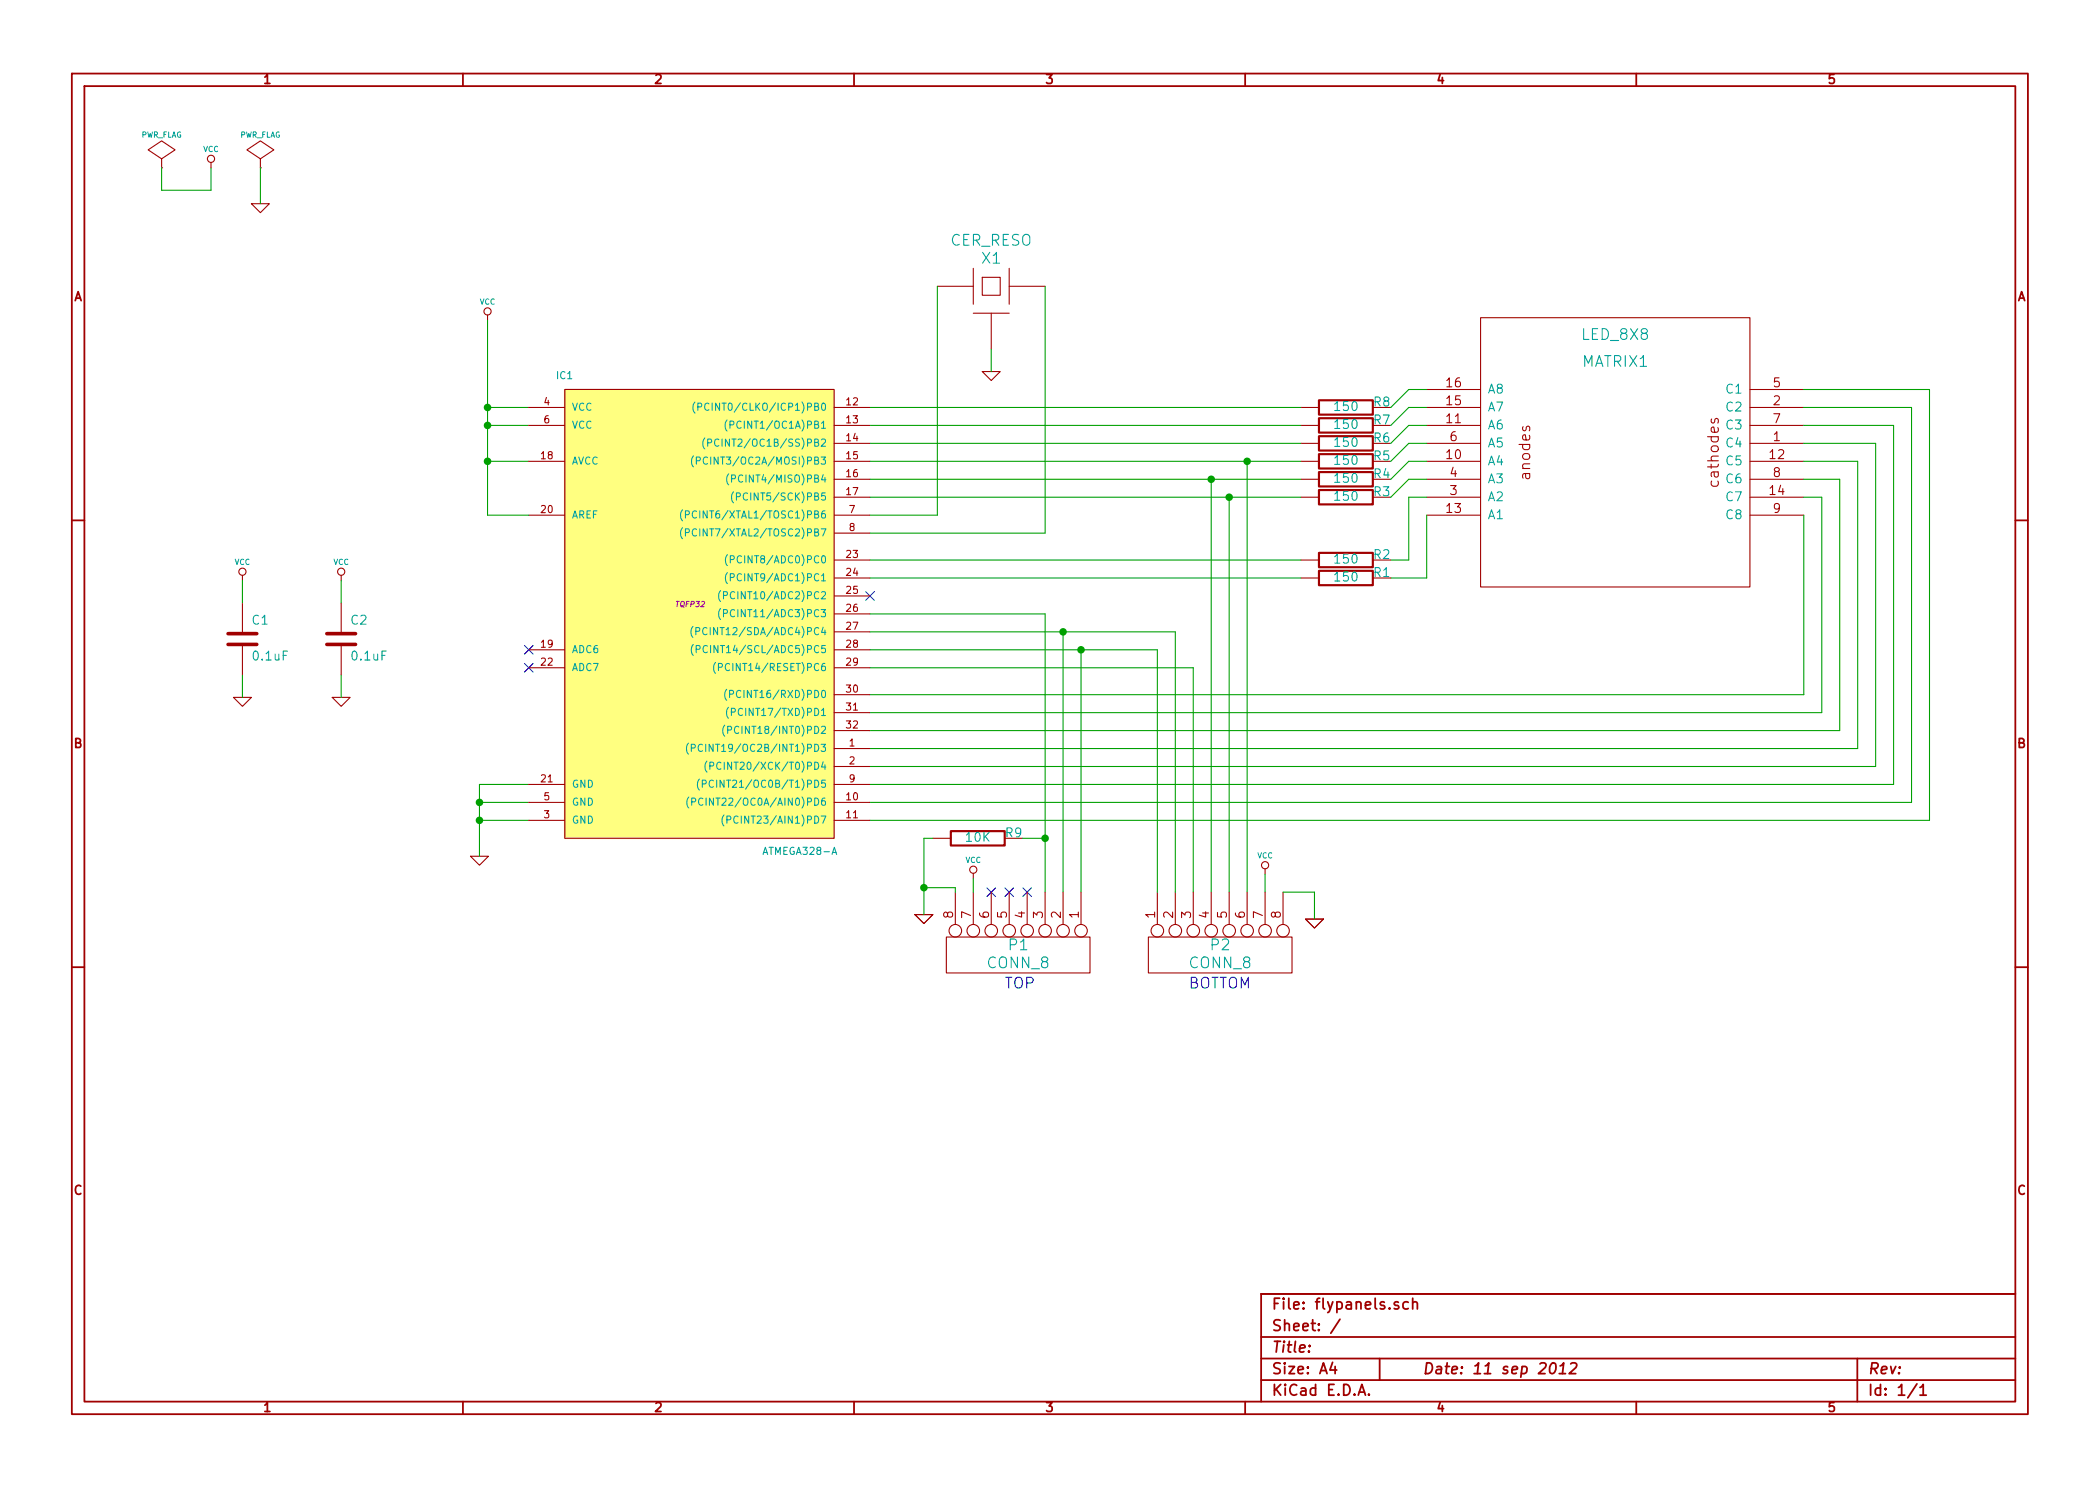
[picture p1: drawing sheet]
<svg xmlns="http://www.w3.org/2000/svg" width="297mm" height="210mm" viewBox="0 0 297 210" stroke-linecap="round" stroke-linejoin="round" font-family="sans-serif">
<g fill="none" stroke="#a00000" stroke-width=".25">
<path d="M10.2 10.4h276.6v189.7h-276.6zM11.9 12.2h273.2v186.1h-273.2zM65.5 10.4v1.8M120.8 10.4v1.8M176.1 10.4v1.8M231.4 10.4v1.8M10.2 73.6h1.7M285.1 73.6h1.7M10.2 136.8h1.7M285.1 136.8h1.7M65.5 198.3v1.8M120.8 198.3v1.8"/>
<path d="M176.1 198.3v1.8M178.4 189.2h106.7M178.4 195.3h106.7M178.4 192.2h106.7M185.2 190.4h.1l-.1 .1v-.1v.1M188.5 192.8l-.4 1h1M188.8 193.3v1.1M189.5 186.7l-1.3 1.9M192.1 197.4l.5-1.5 .5 1.5M192.3 197h.7M193.6 197.3h.1l-.1 .1-.1-.1h.1v.1M195.1 192.2v3.1"/>
<path d="M197.8 184.3l-.4-.1-.2 .2 .1 .2 .5 .2 .1 .1-.1 .2-.1 .1-.5-.1M199.2 184.3a.48 .48 0 0 0-.7 0v.6a.48 .48 0 0 0 .7 .2M199.8 184.3a.38 .38 0 0 1 .7 .1v.8M199.8 183.7v1.5M219.4 193a.35 .35 0 0 1 .4-.2 .35 .35 0 0 1 .3 .3 .87 .87 0 0 1-.6 1.3l-.2-.1a1.14 1.14 0 0 1 .1-1.3zM220.5 194.4h.9M220.7 193.3l.5-.5-.2 1.6M222.2 193l.2-.2h.4a.32 .32 0 0 1 .2 .5l-.1 .2-1 .9h1M231.4 198.3v1.8M262.7 192.2v6.1M271.1 195.8l-1.3 2M271.6 196.3l.4-.4v1.5"/>
<path d="M271.6 197.4h.9M285.1 183.1h-106.7v15.2"/>
</g>
<g fill="none" stroke="#a00000" stroke-width=".15">
<path d="M22.9 23.7h.1M22.9 22.5l1.9-1.3-1.9-1.3-1.9 1.3 1.9 1.3v1.2M29.8 23v.7M35.6 28.8h2.5l-1.3 1.3zM36.8 23.7h.1M36.8 22.5l1.9-1.3-1.9-1.3-1.9 1.3 1.9 1.3v1.2M137.7 38v5M138.9 39.2h2.6v2.6h-2.6zM142.7 38v5M69 44.6v.7M74.8 57.7h5.1M79.9 55.1h38.1v63.5h-38.1z"/>
<path d="M118 57.7h5.1M132.6 40.5h5.1M137.7 44.3h5M138.9 52.6h2.6l-1.3 1.2zM140.2 44.3v5.1M142.7 40.5h5.1M184 57.7h2.6M201.8 57.7h7.6M201.8 55.1h7.6M209.4 45h38.1v38.1h-38.1zM242.1 59.3l-.1 .3 .3 .3 .2-.1 .1-.5 .2-.1 .2 .1 .1 .1-.1 .5M247.5 57.7h7.6"/>
<path d="M247.5 55.1h7.6M74.8 65.3h5.1M74.8 60.2h5.1M74.8 72.9h5.1M118 79.2h5.1M118 70.4h5.1M118 67.8h5.1M118 62.7h5.1M118 65.3h5.1M118 60.2h5.1M118 72.9h5.1M118 75.4h5.1"/>
<path d="M184 79.2h2.6M184 70.4h2.6M184 67.8h2.6M184 62.7h2.6M184 65.3h2.6M184 60.2h2.6M201.8 70.4h7.6M201.8 67.8h7.6M201.8 62.7h7.6M201.8 65.3h7.6M201.8 60.2h7.6M201.8 72.9h7.6"/>
<path d="M247.5 70.4h7.6M247.5 67.8h7.6M247.5 62.7h7.6M247.5 65.3h7.6M247.5 60.2h7.6M247.5 72.9h7.6M33 98.7h2.6l-1.3 1.2zM34.3 81.4v.8M34.3 85.3v4.4M34.3 91.2v4.3M47 98.7h2.5l-1.2 1.2zM48.3 81.4v.8"/>
<path d="M48.3 85.3v4.4M48.3 91.2v4.3M74.8 94.5h5.1M74.8 91.9h5.1M118 81.8h5.1M118 98.3h5.1M118 94.5h5.1M118 84.3h5.1M118 86.9h5.1M118 89.4h5.1M118 91.9h5.1M184 81.8h2.6"/>
<path d="M74.8 116.1h5.1M74.8 113.5h5.1M74.8 111h5.1M118 105.9h5.1M118 108.5h5.1M118 116.1h5.1M118 113.5h5.1M118 111h5.1M118 100.8h5.1M118 103.4h5.1M132 118.6h2.5M66.5 121.2h2.6l-1.3 1.2z"/>
<path d="M129.4 129.4h2.6l-1.3 1.3zM133.9 132.6h20.3v5.1h-20.3zM135.1 126.2v4.6M137.7 123.6v.7M137.7 126.2v4.6M140.2 126.2v4.6M142.7 126.2v4.6M145.3 126.2v4.6M147.8 126.2v4.6M150.4 126.2v4.6M152.9 126.2v4.6M162.4 132.6h20.4v5.1h-20.4z"/>
<path d="M163.7 126.2v4.6M166.2 126.2v4.6M168.8 126.2v4.6M171.3 126.2v4.6M173.9 126.2v4.6M176.4 126.2v4.6M178.9 122.9v.8M178.9 126.2v4.6M181.5 126.2v4.6M184.7 130h2.5l-1.3 1.3z"/>
<circle cx="29.8" cy="22.5" r=".51"/>
<circle cx="69" cy="44.1" r=".51"/>
<circle cx="34.3" cy="80.9" r=".51"/>
<circle cx="48.3" cy="80.9" r=".51"/>
<circle cx="135.1" cy="131.7" r=".89"/>
<circle cx="137.7" cy="131.7" r=".89"/>
<circle cx="137.7" cy="123.1" r=".51"/>
<circle cx="140.2" cy="131.7" r=".89"/>
<circle cx="142.7" cy="131.7" r=".89"/>
<circle cx="145.3" cy="131.7" r=".89"/>
<circle cx="147.8" cy="131.7" r=".89"/>
<circle cx="150.4" cy="131.7" r=".89"/>
<circle cx="152.9" cy="131.7" r=".89"/>
<circle cx="163.7" cy="131.7" r=".89"/>
<circle cx="166.2" cy="131.7" r=".89"/>
<circle cx="168.8" cy="131.7" r=".89"/>
<circle cx="171.3" cy="131.7" r=".89"/>
<circle cx="173.9" cy="131.7" r=".89"/>
<circle cx="176.4" cy="131.7" r=".89"/>
<circle cx="178.9" cy="131.7" r=".89"/>
<circle cx="178.9" cy="122.4" r=".51"/>
<circle cx="181.5" cy="131.7" r=".89"/>
</g>
<path d="M32.3 91.2h4M32.3 89.7h4M46.2 91.2h4.1M46.2 89.7h4.1" fill="none" stroke="#a00000" stroke-width=".51"/>
<path d="M186.6 56.6h7.6v2.1h-7.6zM186.6 59.2h7.6v2h-7.6zM186.6 78.2h7.6v2.1h-7.6zM186.6 69.3h7.6v2.1h-7.6zM186.6 66.8h7.6v2h-7.6zM186.6 61.7h7.6v2h-7.6zM186.6 64.3h7.6v2h-7.6zM186.6 80.8h7.6v2h-7.6zM134.5 117.6h7.6v2h-7.6z" fill="none" stroke="#a00000" stroke-width=".3"/>
<path d="M74.2 91.3l1.2 1.3M74.2 93.9l1.2 1.2M75.4 91.3l-1.2 1.3M75.4 93.9l-1.2 1.2M122.5 83.7l1.2 1.2M123.7 83.7l-1.2 1.2M139.6 125.6l1.2 1.2M140.8 125.6l-1.2 1.2M142.1 125.6l1.3 1.2M143.4 125.6l-1.3 1.2M144.7 125.6l1.2 1.2M145.9 125.6l-1.2 1.2" fill="none" stroke="#0000c0" stroke-width=".15"/>
<g fill="none" stroke="#00a000" stroke-width=".15">
<path d="M22.9 23.7v3.2h6.9v-3.2M36.8 23.7v5.1M69 45.3v27.6h5.8M69 57.7h5.8M123.1 57.7h60.9M132.6 40.5v32.4h-9.5M140.2 49.4v3.2M147.8 40.5v34.9h-24.7M201.8 55.1h-2.5l-2.6 2.6M201.8 57.7h-2.5l-2.6 2.5M255.1 55.1h17.8v61h-149.8M255.1 57.7h15.3v55.8h-147.3"/>
<path d="M69 60.2h5.8M69 65.3h5.8M123.1 60.2h60.9M123.1 65.3h60.9M123.1 67.8h60.9M123.1 70.4h60.9M123.1 79.2h60.9M123.1 62.7h60.9M171.3 67.8v58.4M173.9 70.4v55.8M176.4 65.3v60.9M201.8 60.2h-2.5l-2.6 2.5"/>
<path d="M201.8 62.7h-2.5l-2.6 2.6M201.8 65.3h-2.5l-2.6 2.5M201.8 67.8h-2.5l-2.6 2.6M201.8 70.4h-2.5v8.8h-2.6M201.8 72.9v8.9h-5.1M255.1 60.2h12.7v50.8h-144.7M255.1 65.3h7.7v40.6h-139.7M255.1 67.8h5.1v35.6h-137.1M255.1 62.7h10.2v45.8h-142.2M255.1 72.9v25.4h-132M255.1 70.4h2.6v30.4h-134.6M34.3 82.2v3.1"/>
<path d="M34.3 95.5v3.2M48.3 82.2v3.1M48.3 95.5v3.2M123.1 89.4h43.1v36.8M123.1 86.9h24.7v39.3M123.1 81.8h60.9M123.1 91.9h40.6v34.3M123.1 94.5h45.7v31.7M150.4 89.4v36.8M152.9 91.9v34.3M67.8 113.5h7M67.8 116.1h7"/>
<path d="M74.8 111h-7v10.2M132 118.6h-1.3v10.8M144.7 118.6h3.1M130.7 125.6h4.4v.6M137.7 124.3v1.9M178.9 123.7v2.5M181.5 126.2h4.4v3.8"/>
</g>
<g fill="#00a000" stroke="#00a000" stroke-width=".25">
<circle cx="173.9" cy="70.4" r=".41"/>
<circle cx="147.8" cy="118.6" r=".41"/>
<circle cx="150.4" cy="89.4" r=".41"/>
<circle cx="152.9" cy="91.9" r=".41"/>
<circle cx="130.7" cy="125.6" r=".41"/>
<circle cx="171.3" cy="67.8" r=".41"/>
<circle cx="176.4" cy="65.3" r=".41"/>
<circle cx="69" cy="57.7" r=".41"/>
<circle cx="69" cy="60.2" r=".41"/>
<circle cx="69" cy="65.3" r=".41"/>
<circle cx="67.8" cy="113.5" r=".41"/>
<circle cx="67.8" cy="116.1" r=".41"/>
</g>
<path d="M79.9 55.1h38.1v63.5h-38.1z" fill="#ffff80" stroke="#ffff80" stroke-width=".25"/>
<g fill="none" stroke="#00a0a0" stroke-width=".15">
<path d="M98.3 56.9a1.2 1.2 0 0 0 0 1.5M98.7 57.6l.5-.1 .1-.1-.1-.3-.5-.1v1.1M100.3 57.1a.4 .4 0 0 0-.5 0 .4 .4 0 0 0-.1 .5 .37 .37 0 0 0 .2 .4 .37 .37 0 0 0 .4 0M102.8 59.4a1.2 1.2 0 0 0 0 1.6M96.5 72.1a1.2 1.2 0 0 0 0 1.6M96.5 74.7a1.2 1.2 0 0 0 0 1.5M97 72.8h.4l.1-.2-.1-.3h-.4v1M97 75.4l.4-.1 .1-.1-.1-.3-.4-.1v1M98.1 64.5a1.2 1.2 0 0 0 0 1.6M98.5 65.2l.5-.1 .1-.1-.1-.3h-.5v1M99.7 62a1.2 1.2 0 0 0 0 1.5M100.1 64.8a.4 .4 0 0 0-.5 0 .4 .4 0 0 0-.1 .4 .37 .37 0 0 0 .2 .4 .37 .37 0 0 0 .4 0"/>
<path d="M100.1 62.7l.5-.1 .1-.1-.1-.3-.5-.1v1M101.7 62.2a.4 .4 0 0 0-.5 0 .4 .4 0 0 0-.1 .5 .37 .37 0 0 0 .2 .4 .37 .37 0 0 0 .4-.1M102.9 78.5a1.2 1.2 0 0 0 0 1.5M103.1 67.1a1.2 1.2 0 0 0 0 1.5M103.3 60.1h.4l.1-.2-.1-.3h-.4v1M103.3 79.2l.5-.1 .1-.1-.1-.3-.5-.1v1M103.5 67.7h.5v-.1v-.3l-.5-.1v1M103.8 69.6a1.2 1.2 0 0 0 0 1.5M104.2 70.3l.4-.1 .1-.1-.1-.3-.4-.1v1.1M98 88.6a1.2 1.2 0 0 0 0 1.6M98.1 91.2a1.2 1.2 0 0 0 0 1.5M98.4 89.3h.5l.1-.2-.1-.3h-.5v1"/>
<path d="M98.5 91.9l.5-.1v-.1v-.3l-.5-.1v1M100 88.9a.4 .4 0 0 0-.5 0 .4 .4 0 0 0-.1 .5 .37 .37 0 0 0 .2 .4 .37 .37 0 0 0 .4-.1M100.1 91.4a.4 .4 0 0 0-.6 0 .4 .4 0 0 0-.1 .5 .37 .37 0 0 0 .2 .4 .37 .37 0 0 0 .5-.1M101.2 93.7a1.2 1.2 0 0 0 0 1.6M101.6 94.4h.5l.1-.2-.1-.3h-.5v1M101.9 83.6a1.2 1.2 0 0 0 0 1.5M101.9 86.1a1.2 1.2 0 0 0 0 1.5M102.3 84.2h.5l.1-.1-.1-.3-.5-.1v1M102.3 86.8l.5-.1 .1-.1-.1-.3h-.5v1M102.8 97.5a1.2 1.2 0 0 0 0 1.6M102.9 81a1.2 1.2 0 0 0 0 1.6M103.2 98.2h.5l.1-.2-.1-.3h-.5v1"/>
<path d="M103.3 81.7h.5l.1-.2-.1-.3h-.5v1M97.4 105.2a1.2 1.2 0 0 0 0 1.5M97.4 112.8a1.2 1.2 0 0 0 0 1.5M97.8 105.8h.5v-.1v-.3l-.5-.1v1M97.8 113.5l.5-.1 .1-.1-.1-.3-.5-.1v1M98.9 110.2a1.2 1.2 0 0 0 0 1.6M99.3 110.9h.5l.1-.2-.1-.3h-.5v1M99.4 105.4a.4 .4 0 0 0-.5 0 .4 .4 0 0 0-.1 .5 .37 .37 0 0 0 .1 .4 .37 .37 0 0 0 .5-.1M99.4 113a.4 .4 0 0 0-.5 0 .4 .4 0 0 0-.1 .5 .37 .37 0 0 0 .2 .4 .37 .37 0 0 0 .4-.1M100 107.7a1.2 1.2 0 0 0 0 1.5M100.4 108.4l.5-.1 .1-.1-.1-.3-.5-.1v1.1M100.9 110.5a.4 .4 0 0 0-.5 0 .4 .4 0 0 0-.1 .5 .37 .37 0 0 0 .2 .4 .37 .37 0 0 0 .4-.1"/>
<path d="M102 107.9a.4 .4 0 0 0-.5 0 .4 .4 0 0 0-.1 .5 .37 .37 0 0 0 .2 .4 .37 .37 0 0 0 .4 0M102.4 115.3a1.2 1.2 0 0 0 0 1.6M102.5 102.6a1.2 1.2 0 0 0 0 1.6M102.8 116l.5-.1 .1-.1-.1-.3h-.5v1M102.9 103.3l.5-.1 .1-.1-.1-.3h-.5v1M103 100.1a1.2 1.2 0 0 0 0 1.5M103.5 100.8l.4-.1 .1-.1-.1-.3-.4-.1v1"/>
</g>
<g font-size="2.1" fill="#00a0a0">
<text x="134.4" y="34.8">CER_RESO</text>
<text x="138.9" y="37.4">X1</text>
<text x="223.8" y="52">MATRIX1</text>
<text x="223.9" y="48.2">LED_8X8</text>
<text x="139.7" y="137.1">CONN_8</text>
<text x="142.7" y="134.5">P1</text>
<text x="168.3" y="137.1">CONN_8</text>
<text x="171.3" y="134.5">P2</text>
</g>
<g font-size="2.1" fill="#a00000">
<text x="216.5" y="67.7" transform="rotate(-90 216.5 67.7)">anodes</text>
<text x="243.2" y="68.7" transform="rotate(-90 243.2 68.7)">cathodes</text>
<text x="179.9" y="185.4">File: flypanels.sch</text>
<text x="179.9" y="191.5">Title:</text>
<text x="179.9" y="188.4">Sheet: /</text>
<text x="179.9" y="197.6">KiCad E.D.A.</text>
<text x="179.9" y="194.5">Size: A4</text>
<text x="201.2" y="194.5">Date: 11 sep 2012</text>
<text x="264.2" y="194.5">Rev:</text>
<text x="264.2" y="197.6">Id: 1/1</text>
</g>
<g font-size="2.1" fill="#00f">
<text x="142.1" y="139.9">TOP</text>
<text x="168.1" y="139.9">BOTTOM</text>
</g>
<g font-size="1.8" fill="#a00000">
<text x="37.3" y="11.9">1</text>
<text x="92.7" y="11.9">2</text>
<text x="148" y="11.9">3</text>
<text x="203.3" y="11.9">4</text>
<text x="258.6" y="11.9">5</text>
<text x="10.4" y="42.7">A</text>
<text x="285.3" y="42.7">A</text>
<text x="204.6" y="59.9">11</text>
<text x="204.6" y="57.4">15</text>
<text x="204.6" y="54.9">16</text>
<text x="250.9" y="57.4">2</text>
<text x="250.9" y="54.9">5</text>
<text x="250.9" y="59.9">7</text>
<text x="204.6" y="65">10</text>
<text x="205.1" y="62.5">6</text>
<text x="250.4" y="65">12</text>
<text x="250.9" y="62.5">1</text>
<text x="205.1" y="70.1">3</text>
<text x="205.1" y="67.6">4</text>
<text x="250.4" y="70.1">14</text>
<text x="250.9" y="67.6">8</text>
<text x="204.6" y="72.6">13</text>
<text x="250.9" y="72.6">9</text>
<text x="10.4" y="105.9">B</text>
<text x="285.3" y="105.9">B</text>
<text x="134.9" y="129.9" transform="rotate(-90 134.9 129.9)">8</text>
<text x="137.4" y="129.9" transform="rotate(-90 137.4 129.9)">7</text>
<text x="140" y="129.9" transform="rotate(-90 140 129.9)">6</text>
<text x="142.5" y="129.9" transform="rotate(-90 142.5 129.9)">5</text>
<text x="145" y="129.9" transform="rotate(-90 145 129.9)">4</text>
<text x="147.6" y="129.9" transform="rotate(-90 147.6 129.9)">3</text>
<text x="150.1" y="129.9" transform="rotate(-90 150.1 129.9)">2</text>
<text x="152.7" y="129.9" transform="rotate(-90 152.7 129.9)">1</text>
<text x="163.4" y="129.9" transform="rotate(-90 163.4 129.9)">1</text>
<text x="166" y="129.9" transform="rotate(-90 166 129.9)">2</text>
<text x="168.5" y="129.9" transform="rotate(-90 168.5 129.9)">3</text>
<text x="171.1" y="129.9" transform="rotate(-90 171.1 129.9)">4</text>
<text x="173.6" y="129.9" transform="rotate(-90 173.6 129.9)">5</text>
<text x="176.1" y="129.9" transform="rotate(-90 176.1 129.9)">6</text>
<text x="178.7" y="129.9" transform="rotate(-90 178.7 129.9)">7</text>
<text x="181.2" y="129.9" transform="rotate(-90 181.2 129.9)">8</text>
<text x="10.4" y="169.1">C</text>
<text x="285.3" y="169.1">C</text>
<text x="37.3" y="199.8">1</text>
<text x="92.7" y="199.8">2</text>
<text x="148" y="199.8">3</text>
<text x="203.3" y="199.8">4</text>
<text x="258.6" y="199.8">5</text>
</g>
<g font-size="1.8" fill="#00a0a0">
<text x="188.9" y="58.2">150</text>
<text x="194.3" y="57.6">R8</text>
<text x="210.4" y="58.3">A7</text>
<text x="210.4" y="55.7">A8</text>
<text x="244.2" y="58.3">C2</text>
<text x="244.2" y="55.7">C1</text>
<text x="188.9" y="63.3">150</text>
<text x="188.9" y="65.8">150</text>
<text x="188.9" y="60.8">150</text>
<text x="194.3" y="62.7">R6</text>
<text x="194.3" y="65.2">R5</text>
<text x="194.3" y="60.1">R7</text>
<text x="210.4" y="63.4">A5</text>
<text x="210.4" y="65.9">A4</text>
<text x="210.4" y="60.8">A6</text>
<text x="244.2" y="63.4">C4</text>
<text x="244.2" y="60.8">C3</text>
<text x="244.2" y="65.9">C5</text>
<text x="188.9" y="70.9">150</text>
<text x="188.9" y="68.4">150</text>
<text x="194.3" y="70.3">R3</text>
<text x="194.3" y="67.7">R4</text>
<text x="210.4" y="71">A2</text>
<text x="210.4" y="68.4">A3</text>
<text x="244.2" y="68.4">C6</text>
<text x="244.2" y="71">C7</text>
<text x="210.4" y="73.5">A1</text>
<text x="244.2" y="73.5">C8</text>
<text x="188.9" y="79.8">150</text>
<text x="188.9" y="82.3">150</text>
<text x="194.3" y="79.2">R2</text>
<text x="194.3" y="81.7">R1</text>
<text x="35.7" y="88.4">C1</text>
<text x="49.7" y="88.4">C2</text>
<text x="35.9" y="93.5">0.1uF</text>
<text x="49.9" y="93.5">0.1uF</text>
<text x="136.7" y="119.2">10K</text>
<text x="142.3" y="118.5">R9</text>
</g>
<g font-size="1.4" fill="#00a0a0">
<text x="78.7" y="53.7">IC1</text>
<text x="80.9" y="58.2">VCC</text>
<text x="100.3" y="58.2">(PCINT0/CLKO/ICP1)PB0</text>
<text x="80.9" y="60.7">VCC</text>
<text x="80.9" y="65.8">AVCC</text>
<text x="99.9" y="65.8">(PCINT3/OC2A/MOSI)PB3</text>
<text x="101.6" y="63.2">(PCINT2/OC1B/SS)PB2</text>
<text x="103.9" y="60.7">(PCINT1/OC1A)PB1</text>
<text x="104.2" y="68.3">(PCINT4/MISO)PB4</text>
<text x="104.9" y="70.9">(PCINT5/SCK)PB5</text>
<text x="80.9" y="73.4">AREF</text>
<text x="98.2" y="73.4">(PCINT6/XTAL1/TOSC1)PB6</text>
<text x="98.2" y="75.9">(PCINT7/XTAL2/TOSC2)PB7</text>
<text x="104" y="79.8">(PCINT8/ADC0)PC0</text>
<text x="104" y="82.3">(PCINT9/ADC1)PC1</text>
<text x="99.8" y="89.9">(PCINT12/SDA/ADC4)PC4</text>
<text x="103.2" y="84.8">(PCINT10/ADC2)PC2</text>
<text x="103.2" y="87.4">(PCINT11/ADC3)PC3</text>
<text x="80.9" y="95">ADC7</text>
<text x="80.9" y="92.5">ADC6</text>
<text x="100" y="92.5">(PCINT14/SCL/ADC5)PC5</text>
<text x="102.3" y="95">(PCINT14/RESET)PC6</text>
<text x="104.1" y="98.8">(PCINT16/RXD)PD0</text>
<text x="104.2" y="101.3">(PCINT17/TXD)PD1</text>
<text x="99.7" y="106.4">(PCINT19/OC2B/INT1)PD3</text>
<text x="104" y="103.9">(PCINT18/INT0)PD2</text>
<text x="80.9" y="111.5">GND</text>
<text x="101.1" y="111.5">(PCINT21/OC0B/T1)PD5</text>
<text x="102" y="109">(PCINT20/XCK/T0)PD4</text>
<text x="80.9" y="116.6">GND</text>
<text x="80.9" y="114">GND</text>
<text x="99.5" y="114">(PCINT22/OC0A/AIN0)PD6</text>
<text x="103.8" y="116.6">(PCINT23/AIN1)PD7</text>
<text x="108.2" y="121">ATMEGA328-A</text>
</g>
<g font-size="1.4" fill="#a00000">
<text x="77" y="57.4">4</text>
<text x="77" y="59.9">6</text>
<text x="119.7" y="57.4">12</text>
<text x="119.7" y="59.9">13</text>
<text x="76.6" y="65">18</text>
<text x="119.7" y="62.5">14</text>
<text x="119.7" y="65">15</text>
<text x="119.7" y="67.6">16</text>
<text x="119.7" y="70.1">17</text>
<text x="76.6" y="72.6">20</text>
<text x="120.1" y="72.6">7</text>
<text x="120.1" y="75.2">8</text>
<text x="119.7" y="79">23</text>
<text x="119.7" y="81.5">24</text>
<text x="119.7" y="84.1">25</text>
<text x="119.7" y="86.6">26</text>
<text x="119.7" y="89.1">27</text>
<text x="76.6" y="94.2">22</text>
<text x="76.6" y="91.7">19</text>
<text x="119.7" y="91.7">28</text>
<text x="119.7" y="94.2">29</text>
<text x="119.7" y="98">30</text>
<text x="119.7" y="100.6">31</text>
<text x="119.7" y="103.1">32</text>
<text x="120.1" y="105.7">1</text>
<text x="76.6" y="110.7">21</text>
<text x="77" y="113.3">5</text>
<text x="119.7" y="113.3">10</text>
<text x="120.1" y="108.2">2</text>
<text x="120.1" y="110.7">9</text>
<text x="77" y="115.8">3</text>
<text x="119.7" y="115.8">11</text>
</g>
<g font-size="1.1" fill="#00a0a0">
<text x="19.9" y="19.5">PWR_FLAG</text>
<text x="28.7" y="21.5">VCC</text>
<text x="33.9" y="19.5">PWR_FLAG</text>
<text x="67.8" y="43.1">VCC</text>
<text x="33.2" y="80">VCC</text>
<text x="47.1" y="80">VCC</text>
<text x="136.6" y="122.1">VCC</text>
<text x="177.8" y="121.5">VCC</text>
</g>
<text font-size="1.1" fill="#a000a0" x="95.7" y="85.9">TQFP32</text>
</svg>
